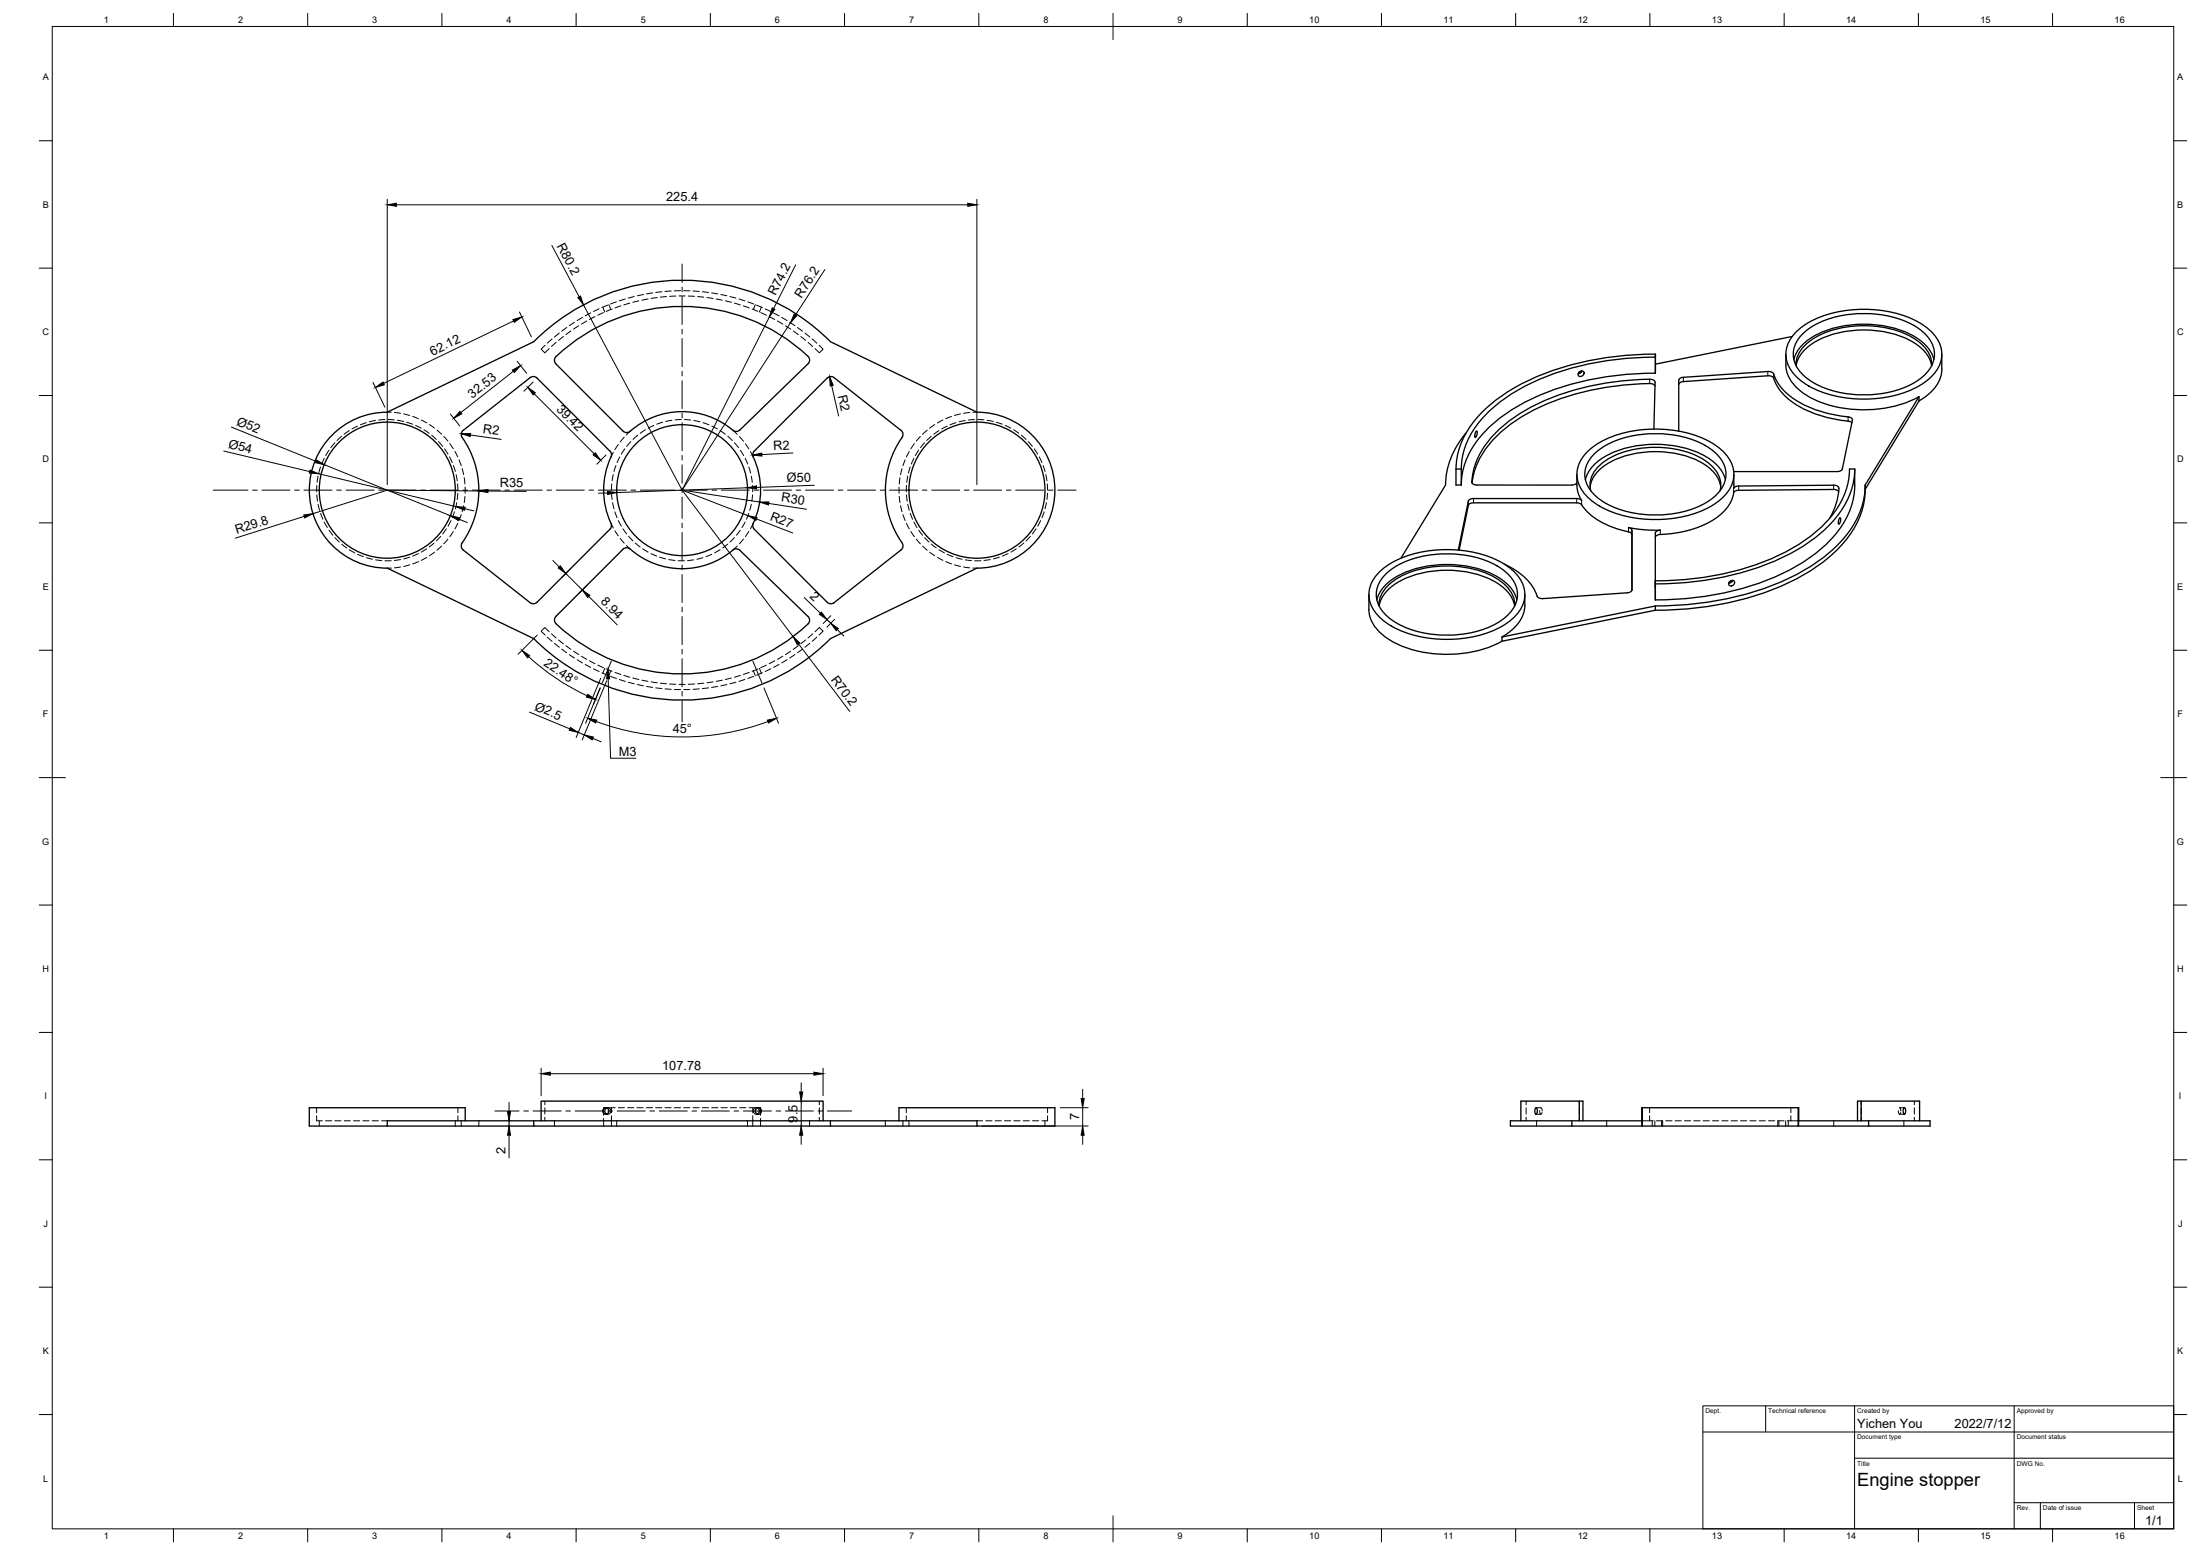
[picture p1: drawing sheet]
<svg xmlns="http://www.w3.org/2000/svg" width="841mm" height="594mm" viewBox="0 0 841 594" stroke-linecap="round" stroke-linejoin="round" font-family="sans-serif">
<!-- layer: Hidden -->
<g fill="none" stroke="#000" stroke-width=".38">
<path d="M225.8 119.5l-2.1 1.2M229 118l-2.1 1M230.4 117.3l.8 1.9M230.7 119.4l-2.2 1M232.3 116.6l-2.2 .9M232.7 116.4l.8 1.8M234 118.1l-2.2 .8M235.6 115.3l-2.2 .8M237.3 116.9l-2.2 .7M239 114.2l-2.2 .7M240.8 115.8l-2.3 .7M242.5 113.3l-2.3 .6"/>
<path d="M244.2 114.9l-2.3 .6M246 112.5l-2.4 .5M247.7 114.2l-2.3 .5M249.5 111.9l-2.4 .4M251.2 113.7l-2.3 .3M253 111.5l-2.3 .2M254.8 113.3l-2.4 .2M256.6 111.2l-2.4 .2M258.4 113.1l-2.4 .1M259.6 113.1h2.3M260.2 111.1h-2.4M261.4 111.1h2.3"/>
<path d="M263.1 113.1l2.4 .1M264.9 111.2l2.4 .2M266.7 113.3l2.4 .2M268.5 111.5l2.3 .2M270.3 113.7l2.3 .3M272 111.9l2.4 .4M273.8 114.2l2.3 .5M275.5 112.5l2.4 .5M277.3 114.9l2.3 .6M279 113.3l2.3 .6M280.8 115.8l2.2 .7M282.5 114.2l2.3 .7"/>
<path d="M284.2 116.9l2.2 .7M285.9 115.3l2.2 .9M287.5 118.1l2.2 .8M288.8 116.4l-.8 1.8M289.2 116.6l2.2 .9M290.8 119.4l2.2 1M291.1 117.3l-.8 1.9M292.5 118l2.2 1M295.7 119.6l2.1 1.1M208.4 131.9l-1.5 1.5 1.4 1.4 1.7-1.6M211 129.5l-1.7 1.6M212.6 130.8l-1.8 1.6"/>
<path d="M213.8 127.2l-1.9 1.5M215.4 128.6l-1.9 1.4M216.7 125.1l-2 1.4M218.3 126.4l-2 1.4M219.6 123.1l-2 1.3M221.2 124.5l-2 1.3M222.7 121.3l-2.1 1.2M224.3 122.6l-2.1 1.2M227.5 121l-2.2 1.1M294 121l2.2 1.1M297.2 122.6l2.1 1.2M298.9 121.3l2 1.2"/>
<path d="M300.3 124.5l2 1.3M301.9 123.1l2 1.4M303.3 126.4l1.9 1.4M304.9 125.1l1.9 1.4M306.1 128.6l1.9 1.4M307.7 127.3l1.9 1.5M308.9 130.8l1.8 1.6M310.5 129.5l1.8 1.6M313.1 131.9l1.6 1.5-1.5 1.4-1.6-1.6M148 157.5h1.6M150.8 157.6l2.3 .3M154.3 158.1l2.3 .6"/>
<path d="M157.8 159.1l2.2 .9M363.7 159.1l-2.2 .9M367.2 158.1l-2.3 .6M370.7 157.6l-2.3 .3M373.5 157.5h-1.6M122.5 178.4l-.7 2.3M123.9 175.1l-.9 2.2M125.8 172l-1.3 2M128 169.2l-1.5 1.8M130.6 166.7l-1.8 1.6M133.5 164.5l-2 1.4M136.7 162.8l-2.2 1.1"/>
<path d="M140 161.5l-2.2 .8M143.6 160.6l-2.4 .6M147.1 160.3l-2.4 .2M148.3 160.3l2.4 .1M151.9 160.6l2.4 .4M155.4 161.3l2.3 .8M158.9 162.5l2.1 1.1M161 160.5l2.2 1.1M162.1 164.2l1.9 1.3M164.2 162.2l1.9 1.4M165 166.3l1.8 1.6M167 164.3l1.8 1.6"/>
<path d="M167.6 168.7l1.6 1.8M169.7 166.7l1.5 1.8M169.9 171.5l1.4 2M171.9 174.6l1 2.1M171.9 169.5l1.4 1.9M173.3 177.8l.8 2.3M173.9 172.5l1.1 2.1M175.5 175.7l.8 2.2M176.7 179l.5 2.3M234.5 172.8l-.9 1.8M235.5 177.8l-.8 2.3M236.4 169.8l-1.3 2"/>
<path d="M236.9 174.6l-1 2.1M238.6 167l-1.5 1.8M238.8 171.5l-1.3 2M240.9 164.8l-1.5 1.4M241.2 168.7l-1.6 1.8M243.8 166.3l-1.8 1.6M246.7 164.2l-1.9 1.3M249.9 162.5l-2.1 1.1M253.3 161.3l-2.2 .8M256.9 160.6l-2.4 .4M260.5 160.3l-2.4 .1M261.7 160.3l2.4 .2"/>
<path d="M265.2 160.6l2.4 .6M268.8 161.5l2.2 .8M272.1 162.8l2.2 1.1M275.3 164.5l2 1.4M278.2 166.7l1.8 1.6M280.1 164.4l1.7 1.5M280.8 169.2l1.5 1.8M282.7 166.8l1.5 1.8M283 172l1.3 2M284.9 175.1l.9 2.2M284.9 169.5l1.4 2M286.3 178.4l.7 2.3"/>
<path d="M286.9 172.5l1.1 2.1M344.8 179l-.5 2.3M346 175.7l-.8 2.2M347.6 172.5l-1.1 2.1M348 178.4l-.7 2.3M349.4 175.1l-1 2.2M349.5 169.5l-1.3 1.9M351.2 172l-1.3 2M351.9 166.8l-1.6 1.7M353.4 169.2l-1.5 1.8M354.5 164.3l-1.8 1.6M356 166.7l-1.7 1.6"/>
<path d="M357.3 162.2l-1.9 1.4M358.9 164.5l-1.9 1.4M360.4 160.5l-2 1.1M362.1 162.8l-2.1 1.1M365.5 161.5l-2.3 .8M369 160.6l-2.4 .6M372.6 160.3l-2.4 .2M373.8 160.3l2.4 .1M377.4 160.6l2.3 .4M380.9 161.3l2.3 .8M384.3 162.5l2.1 1.1M387.5 164.2l2 1.3"/>
<path d="M390.4 166.3l1.8 1.6M393.1 168.7l1.6 1.8M395.4 171.5l1.3 2M397.3 174.6l1 2.1M398.8 177.8l.7 2.3M121.1 185.5v2.4M121.1 189.1l.3 2.4M121.6 181.9l-.4 2.4M121.6 192.7l.6 2.3M122.6 196.1l.8 2.3M124 199.4l1.1 2.1M172.4 198.9l-1.1 2.1"/>
<path d="M173.7 195.5l-.8 2.3M174.4 181.3l.4 2.4M174.6 192l-.5 2.4M174.9 184.9l.1 2.4M175 199.9l-1.1 2.1M175 188.4l-.2 2.4M176.3 196.6l-.8 2.3M177.2 193.2l-.5 2.3M177.5 182.5l.2 2.4M177.8 189.6l-.3 2.4M177.8 186.1v2.3M233.6 199.9l.9 1.8"/>
<path d="M233.8 188.4l.2 2.4M233.9 184.9l-.2 2.4M234.2 192l.5 2.4M234.4 181.3l-.4 2.4M235.1 195.5l.8 2.3M236.4 198.9l1.1 2.1M284.8 199.4l-1.1 2.1M286.2 196.1l-.8 2.3M287.2 181.9l.4 2.4M287.2 192.7l-.6 2.3M287.7 185.5v2.4M287.7 189.1l-.3 2.4"/>
<path d="M288 199.9l-1.1 2.1M343.7 186.1v2.4M343.8 189.6l.2 2.4M344 182.5l-.3 2.4M344.3 193.2l.5 2.3M345.2 196.6l.8 2.3M346.5 200l1.1 2.1M346.5 185.5v2.4M346.5 189.1l.3 2.4M347 181.9l-.4 2.4M347 192.7l.6 2.3M348 196.1l.8 2.3"/>
<path d="M349.4 199.4l1.2 2.1M397.8 198.9l-1.1 2.1M399.2 195.5l-.9 2.3M399.8 181.3l.4 2.4M400 192l-.5 2.4M400.3 184.9l.2 2.4M400.4 188.4l-.2 2.4M125.8 202.6l1.4 1.9M128 205.4l1.7 1.7M130.6 207.9l1.9 1.5M133.5 210l2.1 1.2M136.7 211.8l2.2 .9"/>
<path d="M140.1 213.1l2.3 .6M143.6 213.9l2.3 .3M149.6 214.2h-2.4M149.6 217l-1.6 .1M153.1 216.6l-2.3 .3M153.1 213.8l-2.4 .3M156.6 215.8l-2.3 .6M156.6 212.9l-2.3 .6M160 211.5l-2.2 .9M160 214.6l-2.2 .8M163.1 209.7l-2.1 1.2M163.2 213l-2.1 1.1"/>
<path d="M165.9 207.5l-1.8 1.5M166.1 210.9l-1.9 1.4M168.5 204.9l-1.7 1.8M168.8 208.6l-1.8 1.6M170.6 202l-1.4 2M171.2 206l-1.5 1.8M173.3 203.1l-1.3 1.9M235.1 202.8l1.3 1.9M237.1 205.7l1.5 1.8M238.1 202l1.4 2M239.4 208.4l1.5 1.4M240.3 204.9l1.7 1.8"/>
<path d="M242.8 207.5l1.9 1.5M245.7 209.7l2.1 1.2M248.8 211.5l2.2 .9M252.2 212.9l2.3 .6M255.7 213.8l2.3 .3M259.2 214.2h2.4M265.2 213.9l-2.4 .3M268.7 213.1l-2.3 .6M272.1 211.8l-2.2 .9M275.3 210l-2.1 1.2M278.2 207.9l-1.9 1.5M280.8 205.4l-1.7 1.7"/>
<path d="M281.8 208.6l-1.7 1.6M283 202.6l-1.4 1.9M284.2 205.9l-1.5 1.8M286.3 203l-1.4 2M348.2 203.1l1.4 2M350.3 206l1.6 1.8M351.2 202.6l1.5 1.9M352.7 208.6l1.8 1.6M353.5 205.4l1.7 1.7M355.4 211l1.9 1.3M356 207.9l1.9 1.5M358.4 213l2.1 1.1"/>
<path d="M358.9 210l2.1 1.2M361.5 214.6l2.2 .8M362.1 211.8l2.2 .9M364.9 215.8l2.3 .6M365.5 213.1l2.3 .6M368.4 216.6l2.3 .3M369 213.9l2.4 .3M371.9 217l1.6 .1M375 214.2h-2.4M378.6 213.8l-2.4 .3M382.1 212.9l-2.4 .6M385.4 211.5l-2.2 .9"/>
<path d="M388.5 209.7l-2 1.2M391.4 207.5l-1.9 1.5M393.9 204.9l-1.7 1.8M396.1 202l-1.4 2M209.3 243.4l1.7 1.6M210 241.4l-1.7-1.7-1.4 1.4 1.5 1.5M210.8 242.1l1.8 1.6M211.9 245.8l1.9 1.5M213.5 244.5l1.9 1.5M214.7 248l2 1.4M216.3 246.7l1.9 1.4M217.6 250.1l2 1.3"/>
<path d="M219.2 248.8l2 1.3M220.6 252l2.1 1.3M222.2 250.7l2.1 1.2M223.7 253.9l2.1 1.1M225.3 252.5l2.2 1.1M226.9 255.5l2.1 1.1M228.5 254.1l2.2 1M230.1 257l2.2 1M231.2 255.3l-.8 1.9M231.8 255.6l2.2 .9M233.4 258.4l2.2 .8M233.5 256.3l-.8 1.8"/>
<path d="M235.1 256.9l2.2 .8M236.8 259.6l2.3 .7M238.5 258l2.2 .7M241.9 259l2.3 .6M245.4 259.9l2.3 .4M276.1 259.9l-2.3 .4M279.6 259l-2.3 .6M283 258l-2.3 .7M284.8 259.6l-2.3 .7M286.4 256.9l-2.2 .8M288 256.3l.8 1.8M288.1 258.4l-2.2 .8"/>
<path d="M289.7 255.6l-2.2 .9M290.3 255.3l.8 1.9M291.4 257l-2.2 1M293 254.1l-2.2 1M294.7 255.5l-2.2 1M296.2 252.5l-2.2 1.1M297.8 253.8l-2.1 1.2M299.3 250.7l-2.1 1.2M300.9 252l-2 1.3M302.3 248.8l-2 1.3M303.9 250.1l-2 1.3M305.2 246.7l-2 1.4"/>
<path d="M306.8 248l-1.9 1.4M308 244.5l-1.9 1.5M309.6 245.8l-1.9 1.5M310.7 242.2l-1.8 1.5M311.6 241.4l1.6-1.7 1.5 1.4-1.6 1.5M312.3 243.4l-1.8 1.6M240.2 260.6l2.3 .7M243.6 261.5l2.4 .5M247.1 262.2l2.4 .4M248.9 260.5l2.3 .4M250.7 262.8l2.3 .3M252.4 261l2.4 .2"/>
<path d="M254.2 263.2l2.4 .1M256 261.3l2.4 .1M257.8 263.4l2.4 .1M259.6 261.5h2.3M263.7 263.4l-2.3 .1M265.5 261.3l-2.4 .1M267.3 263.2l-2.4 .1M269.1 261l-2.4 .2M270.9 262.8l-2.4 .3M272.6 260.5l-2.3 .4M274.4 262.2l-2.4 .4M277.9 261.5l-2.3 .5"/>
<path d="M281.3 260.6l-2.3 .6M121 426.3v1.9h2.2M121 423.2v1.9M122 428.2v2M124.4 428.2h2.4M128 428.2h2.4M131.6 428.2h2.3M135.1 428.2h2.4M138.7 428.2h2.4M142.3 428.2h2.4M145.9 428.2h2.1M174 428.2v2"/>
<path d="M175 423.2v1.9M175 426.3v1.9M176.3 428.2v2M183 428.2v2M208.3 420.7v1.4M208.3 423.2v2.4M208.3 426.8v1.4M212 428.2v2M230.8 427.3v2.9M231.6 425.7h.7M232 423.3h.9l.6 1-.4 1.1-1.1 .2M233.7 423.2v1.9"/>
<path d="M233.7 426.3v3.9M235.2 423.2h-4.4v2.9M235.8 428.2v2M236.3 423.2h2.4M239.9 423.2h2.4M243.5 423.2h2.4M247.1 423.2h2.3M250.6 423.2h2.4M254.2 423.2h2.4M257.8 423.2h2.4M261.3 423.2h2.4M264.9 423.2h2.4"/>
<path d="M268.5 423.2h2.4M272.1 423.2h2.3M275.6 423.2h2.4M279.2 423.2h2.4M282.8 423.2h2.4M285.7 428.2v2M286.3 423.2h4.4v2.9M287.8 423.2v1.9M287.8 426.3v3.9M289.2 425.7h.7M289.5 423.3h-.9l-.6 1 .4 1.1 1.1 .2M290.7 427.3v2.9"/>
<path d="M309.5 428.2v2M313.2 420.7v1.4M313.2 423.2v2.4M313.2 426.8v1.4M338.5 428.2v2M345.2 428.2v2M346.5 423.2v1.9M346.5 426.3v1.9M347.5 428.2v2M373.5 428.2h2.1M376.9 428.2h2.3M380.4 428.2h2.4"/>
<path d="M384 428.2h2.4M387.6 428.2h2.3M391.1 428.2h2.4M394.7 428.2h2.4M399.5 428.2v2M400.5 426.3v1.9h-2.2M400.5 423.2v1.9M583.4 420.7v1.4M583.4 423.2v2.4M583.4 426.8v1.4M587.2 425.7h1.8M587.2 423.2h1.8"/>
<path d="M587.4 428.2v2M588.6 424.3v.5a.5 .5 0 0 0 .1 .7 .5 .5 0 0 0 .6 0l.2-.5M588.9 423.2l.5 .3 .2 .9M603.8 420.7v1.4M603.8 423.2v2.4M603.8 426.8v1.4M614.2 428.2v2M627.6 428.2v2M627.8 428.2h2.8M630.6 428.2h1.4M630.6 423.2v1.9M630.6 426.3v1.9"/>
<path d="M631.6 428.2v2M632.6 428.2v2M633.2 428.2h2.4M635.2 428.2v2M635.6 428.2v2M636.8 428.2h2.4M640.4 428.2h2.3M643.9 428.2h2.4M647.5 428.2h2.4M651.1 428.2h2.4M654.6 428.2h2.4M658.2 428.2h2.4"/>
<path d="M661.8 428.2h2.4M665.4 428.2h2.3M668.9 428.2h2.4M672.5 428.2h2.4M676.1 428.2h2.4M680 428.2v2M682 428.2h-2.4v2M682.6 428.2v2M683.2 428.2h1.4M683.6 428.2v2M684.6 428.2h2.8M684.6 423.2v1.9"/>
<path d="M684.6 426.3v1.9M687.6 428.2v2M701 428.2v2M711.5 420.7v1.4M711.5 423.2v2.4M711.5 426.8v1.4M725.7 424.3v.6a.45 .45 0 0 0 .1 .7 .45 .45 0 0 0 .7-.2l.1-.4M726.1 423.2l.4 .3 .2 .9M726.2 425.7h1.8M726.2 423.2h1.8M727.8 428.2v2M731.8 420.7v1.4"/>
<path d="M731.8 423.2v2.4M731.8 426.8v1.4"/>
</g>
<!-- layer: Visible -->
<g fill="none" stroke="#000" stroke-width=".51">
<path d="M212.6 136.2a2.03 2.03 0 0 0-.1 2.9l25.7 25.6 1.3 .6a4.1 4.1 0 0 0 3-1.9 30.2 30.2 0 0 1 38.1 1.2l1.4 .2 .8-.5 26.1-25.3M212.6 136.2a69.9 69.9 0 0 1 96.7 .6l.2 1.2-.6 1M632.8 136.5a107.1 107.1 0 0 0-52.4 12.5 45.7 45.7 0 0 0-19.1 18.8 26.2 26.2 0 0 0-2.7 11.4M632.8 135.3v7.3zM632.9 135.3a111.1 111.1 0 0 0-53.9 12.8 44.6 44.6 0 0 0-20.9 22.5l-1.2 5.1-.3 3.5M682.7 135.3a13.9 13.9 0 0 0 2.9 11.5 32.1 32.1 0 0 0 21.2 9.4 45.9 45.9 0 0 0 26.8-4.7M685.1 128.6l-52.3 10.5M685.8 137.4a16.8 16.8 0 0 1 10.6-10.5 42.7 42.7 0 0 1 35.5 1.7 14.7 14.7 0 0 1 7.4 8.8M686.5 139.5a12.5 12.5 0 0 1 6.9-10.2 40.3 40.3 0 0 1 38.3 0 12.5 12.5 0 0 1 6.8 10.2M686.6 139.7a15.3 15.3 0 0 1 10-10.5 40.9 40.9 0 0 1 35 1.6 13.4 13.4 0 0 1 6.8 8.9M686.8 126.6a37 37 0 0 1 24.6-8.4 40.9 40.9 0 0 1 25.5 7.2 11.7 11.7 0 0 1 4.3 14.7 24 24 0 0 1-14.9 10.5 47.6 47.6 0 0 1-34.9-3.1 15.5 15.5 0 0 1-8.7-11.5 11.8 11.8 0 0 1 4.1-9.4zM689 127.6a33.8 33.8 0 0 1 23.5-7.8 35.9 35.9 0 0 1 22.2 6.7 10.4 10.4 0 0 1 3.3 14 25.3 25.3 0 0 1-17.3 9.6 41.2 41.2 0 0 1-28.9-4.8 12.1 12.1 0 0 1-6.2-11.3 11.3 11.3 0 0 1 3.4-6.4z"/>
<path d="M742.3 135.3v5.7a14.2 14.2 0 0 1-7.4 11.4l-1.3 .8M318.9 144.3l25.5 20.1 .8 1.3a4 4 0 0 1-1.5 3.2 35.2 35.2 0 0 0 1.4 38.9v1.5l-.7 .8M318.9 144.3l-1.4-.5-1.3 .6-27.9 27.9-.5 .9a3.6 3.6 0 0 0 .8 2.9 30.3 30.3 0 0 1-.8 24.3v1l.5 .8 27.9 27.9M603.6 142.2a1.08 1.08 0 0 1 1.9-.1 1.08 1.08 0 0 1-1 1.7 .9 .9 0 0 1-1.2-.4 .9 .9 0 0 1 .3-1.2zM604.6 142.1l-1 .2M604.8 141.7l-.6 .8-.9 .3M632.7 147.5l-.9-.8a98.1 98.1 0 0 0-50.8 13 39.5 39.5 0 0 0-17.1 19.7l-1.1 5.1M632.7 146.1l-.5 17.8M632.7 146.1a1.78 1.78 0 0 0-2-1.2 97.9 97.9 0 0 0-50.5 13.6 38.1 38.1 0 0 0-16.7 20.4l-.8 5.2M632.8 142.6a107.1 107.1 0 0 0-52.4 12.5 45.7 45.7 0 0 0-19.1 18.8 26.2 26.2 0 0 0-2.7 11.4M675.8 141.9l-32.3 2.2-1.4 .6-.3 .6v19.4M675.8 143.6l-32.3 2.2-1.4 .5-.3 .6"/>
<path d="M675.8 143.6l1.2 .1 .8 .5a21.6 21.6 0 0 0 12.4 12.4 56.4 56.4 0 0 0 17.2 4.5l.6 .4M675.8 141.9l1.2 .2 .8 .4a21.6 21.6 0 0 0 12.4 12.5 49.8 49.8 0 0 0 16.3 4.3M706.5 159.3l.6 .1a1.17 1.17 0 0 1 1.1 1.1M733.6 153.2l-20.6 33.8v-1.7M733.6 151.5l-20.6 33.8M733.6 151.5v1.7M127 166.2a29.7 29.7 0 0 1 21.1-8.7l55.9-27a80.2 80.2 0 0 1 113.5 0l56 27a29.8 29.8 0 0 1 29.8 29.8 29.8 29.8 0 0 1-29.8 29.8l-56 26.9a80.2 80.2 0 0 1-113.5 0l-55.9-26.9a29.8 29.8 0 0 1-27.6-18.4 29.8 29.8 0 0 1 6.5-32.5zM556.6 179.2v6.1h2M556.6 179.2h2M558.6 179.2v6.1M560.5 165.3a31.3 31.3 0 0 0-7.9 20l-17 27.9M564.3 164.8a.33 .33 0 0 1 .5 0 .33 .33 0 0 1-.1 .5l-.2 1.2a.39 .39 0 0 1-.2 .5 .39 .39 0 0 1-.5-.1l.1-1.1z"/>
<path d="M606.9 172.5a37.2 37.2 0 0 1 24.8-8.6 41.1 41.1 0 0 1 25.7 7.4 11.8 11.8 0 0 1 4.2 14.7 24.1 24.1 0 0 1-14.9 10.6 47.8 47.8 0 0 1-35.1-3.2 15.6 15.6 0 0 1-8.7-11.5 11.9 11.9 0 0 1 4-9.4zM609.3 173.5a33.8 33.8 0 0 1 23.5-7.8 35.9 35.9 0 0 1 22.2 6.7 10.4 10.4 0 0 1 3.3 14 25.3 25.3 0 0 1-17.3 9.6 41.2 41.2 0 0 1-28.9-4.8 12.1 12.1 0 0 1-6.2-11.3 11.3 11.3 0 0 1 3.4-6.4zM704.3 179.1l-.5 .7-1.5 .4h-39.5M708.1 160.5l-3.8 18.6M709 179.2a33.8 33.8 0 0 1-2.7 17.8 46.9 46.9 0 0 1-19.6 19.3 110 110 0 0 1-53.9 12.9M709 179.2h-2a30.4 30.4 0 0 1-10.1 21.5 76.1 76.1 0 0 1-35.2 17.8 122.6 122.6 0 0 1-28.9 3.4M709 179.2a31.7 31.7 0 0 1-11.1 22.9 81.9 81.9 0 0 1-39.5 18.4 127.8 127.8 0 0 1-25.6 2.6M561.3 191.5l-3.8 18.6M561.3 193.1l-3.5 17.1M561.3 193.1l.9-.8 1.1-.2h39.5l1.3 .3a28.1 28.1 0 0 0 18.5 10.8l1 .5 .3 .6M562.6 184.1a1.72 1.72 0 0 0 2 1.2h36.3l1-.2 .9-.7M602.8 181.2v4.1"/>
<path d="M602.8 185.3a11 11 0 0 0 1.8 5.9l-.9-.6-.9-.1h-39.5l-1.1 .1-.9 .9M606.1 183.3a16.8 16.8 0 0 1 10.6-10.5 42.7 42.7 0 0 1 35.5 1.6 14.7 14.7 0 0 1 7.4 8.9M607.9 186.1a14.2 14.2 0 0 1 9.3-10.4 39.2 39.2 0 0 1 34.2 1.6 12.4 12.4 0 0 1 6.4 8.8M608.1 187.5a10.5 10.5 0 0 1 5.1-11.1 38.2 38.2 0 0 1 30-4.2 20.8 20.8 0 0 1 13.8 9.4 8.6 8.6 0 0 1 .6 5.9M662.8 181.2v4.1M662.8 185.3l-.1 1.4 .9-.8 1.1-.2 36.3-.3M701 185.3a1.74 1.74 0 0 1 2 1.2 25.3 25.3 0 0 1-3.4 11.4M702.9 187.8l-.6-.5-1.3-.3-36.3 .3-1.1 .2-.7 .5a15.5 15.5 0 0 1-8.3 10.8 46.8 46.8 0 0 1-21 5.6l-.8 .9M703.3 198a.33 .33 0 0 1 .5 0 .33 .33 0 0 1-.1 .5l-.3 1.1a.39 .39 0 0 1-.1 .6 .39 .39 0 0 1-.5-.2v-1.1zM713 185.3a32.8 32.8 0 0 1-10.9 23.3 82.2 82.2 0 0 1-38 19.3 132.5 132.5 0 0 1-31.3 3.6M713 186.9a32.8 32.8 0 0 1-10.9 23.4 82.2 82.2 0 0 1-38 19.2 132.5 132.5 0 0 1-31.3 3.6M177.1 210.1l25.6 20.1 1.3 .5 1.3-.6"/>
<path d="M177.1 210.1l-.8-1.3a4 4 0 0 1 1.5-3.2 35.2 35.2 0 0 0-1.4-38.9l.1-1.5 .6-.8 25.6-20.1 1.3-.5 1.3 .6 27.9 27.9 .5 .9a3.6 3.6 0 0 1-.8 2.9 30.3 30.3 0 0 0 .8 24.3v1l-.5 .8-27.9 27.9M344.4 210.1l-25.5 20.1M527.4 218.4a37 37 0 0 1 24.6-8.4 40.9 40.9 0 0 1 25.5 7.2 11.7 11.7 0 0 1 4.2 14.7 24 24 0 0 1-14.8 10.5 47.6 47.6 0 0 1-34.9-3.1 15.5 15.5 0 0 1-8.7-11.5 11.8 11.8 0 0 1 4.1-9.4zM529.6 219.4a33.8 33.8 0 0 1 23.5-7.8 35.9 35.9 0 0 1 22.2 6.7 10.4 10.4 0 0 1 3.3 14 25.3 25.3 0 0 1-17.3 9.6 41.2 41.2 0 0 1-28.9-4.8 12.1 12.1 0 0 1-6.2-11.3 11.3 11.3 0 0 1 3.4-6.4zM575 215.5a21.9 21.9 0 0 1 12.8 12.6l.8 .5 1.2 .1 32.3-2.2M212.6 238.3a2.01 2.01 0 0 1-.1-2.8l25.7-25.7 1.3-.6a4 4 0 0 1 3 1.9 30.1 30.1 0 0 0 38.1-1.2l1.4-.2 .8 .5 26.1 25.3a1.96 1.96 0 0 1 0 2.9M212.6 238.3a70.2 70.2 0 0 0 96.3 .1M316.2 230.1l1.3 .6 1.4-.5M523.3 227.1a19.8 19.8 0 0 0 .7 9.5 21.1 21.1 0 0 0 13.7 10.9 47.4 47.4 0 0 0 36.5-2.5M526.4 229.2a16.8 16.8 0 0 1 10.6-10.5 42.7 42.7 0 0 1 35.4 1.7 14.7 14.7 0 0 1 7.5 8.8M527.1 231.3a12.5 12.5 0 0 1 6.9-10.2 40.3 40.3 0 0 1 38.3 0 12.5 12.5 0 0 1 6.8 10.2M527.2 231.5a15.3 15.3 0 0 1 10-10.5 40.9 40.9 0 0 1 35 1.6 13.4 13.4 0 0 1 6.8 8.9"/>
<path d="M582.9 227.1a16.5 16.5 0 0 1-.8 8.2 17.6 17.6 0 0 1-7.9 8M632.8 221.9v7.3v-25.5l.8-.9 1.1-.3-6.7-.1-5.4-.9 1 .6 .3 .5v22.8l-.7 .8-1.1 .3M632.8 224.6h.1M661.1 222.3a1.01 1.01 0 0 1 1.3-.6 1.01 1.01 0 0 1 .5 1.4 1.02 1.02 0 0 1-1.4 .8 1.02 1.02 0 0 1-.4-1.6zM662.2 222l-1.1 .3M662.3 221.7l-.7 .9-.8 .2M574.2 243.3l58.6-11.8v1.6l-58.6 11.9M574.2 243.3v1.7M148 430.2h56M177.8 428.2v-5h-59.6v7h29.8v-2h225.5v2h29.8v-7h-59.6v5M204 428.2v2h113.5M206.9 428.2v-7.5h107.8v7.5"/>
<path d="M232 423.3l-.6 .4-.2 .6 .2 .9 .6 .4M289.5 423.3l.6 .4 .2 .6-.2 .9-.6 .4M317.5 428.2v2h56M581.4 428.2v-7.5h22.3v7.5M587 423.3a1.35 1.35 0 0 1 .5 2.1 .45 .45 0 0 1-.6 .2 .45 .45 0 0 1-.1-.7zM600.9 428.2v2h26.9M603.7 420.7h1.4v7.5M627.8 423.2h-.2v5M627.8 428.2h-50.4v2h23.5M627.8 423.2h59.6M627.8 428.2v2h59.6v-2M627.8 423.2v5"/>
<path d="M687.4 423.2h.2v5M687.4 428.2h50.4v2h-23.5v-2M687.4 430.2h26.9M687.4 423.2v5M711.5 428.2v-7.5h22.3v7.5M711.5 420.7h-1.4v7.5M727.8 423.3a1.35 1.35 0 0 1 .5 2.1 .41 .41 0 0 1-.5 .2 .41 .41 0 0 1-.2-.6z"/>
<circle cx="148.1" cy="187.3" r="26"/>
<circle cx="260.8" cy="187.3" r="25"/>
<circle cx="373.5" cy="187.3" r="26"/>
<circle cx="231.6" cy="424.5" r="1.21"/>
<circle cx="289.9" cy="424.4" r="1.21"/>
</g>
<!-- layer: Visible Narrow -->
<g fill="none" stroke="#000" stroke-width=".38">
<path d="M630.7 144.9v1.6M643.5 144.2v1.6M675.8 141.9v1.7M678 142.9v1.6M706.5 159.3v1.6M561.3 191.5v1.6M562.6 184.1v.1M563.3 190.5v1.6M602.7 190.5v1.6M604.6 191.2v1.7M662.7 186.7v1.7M664.7 185.7v1.6"/>
<path d="M701 185.4v1.6M557.5 210.1v.1M622.6 201.5v1.7M623.9 202.6v1.7M634.7 202.6v1.6"/>
</g>
<!-- layer: Border -->
<g fill="none" stroke="#000" stroke-width=".38">
<path d="M20 10.1h811v574h-811zM66.3 5.1v5M117.6 5.1v5M168.9 5.1v5M220.2 5.1v5M271.5 5.1v5M322.9 5.1v5M374.2 5.1v5M425.5 5.1v10M476.8 5.1v5M528.1 5.1v5M579.4 5.1v5"/>
<path d="M630.7 5.1v5M682.1 5.1v5M733.4 5.1v5M784.7 5.1v5M15 53.8h5M831 53.8h5M15 102.4h5M831 102.4h5M15 151.1h5M831 151.1h5M15 199.8h5M831 199.8h5"/>
<path d="M15 248.4h5M831 248.4h5M15 297.1h10M826 297.1h10M15 345.8h5M831 345.8h5M15 394.4h5M831 394.4h5M15 443.1h5M831 443.1h5M15 491.8h5M831 491.8h5"/>
<path d="M15 540.4h5M831 540.4h5M425.5 579.1v10M66.3 584.1v5M117.6 584.1v5M168.9 584.1v5M220.2 584.1v5M271.5 584.1v5M322.9 584.1v5M374.2 584.1v5M476.8 584.1v5M528.1 584.1v5"/>
<path d="M579.4 584.1v5M630.7 584.1v5M682.1 584.1v5M733.4 584.1v5M784.7 584.1v5"/>
</g>
<!-- layer: TitleBlock -->
<path d="M651 537.1h180v47h-180zM675 537.1v10M709 537.1v47M770 537.1v47M651 547.1h180M709 557.1h122M770 574.1h61M780 574.1v10M816 574.1v10" fill="none" stroke="#000" stroke-width=".38"/>
<!-- layer: Center Lines -->
<g fill="none" stroke="#000" stroke-width=".38">
<path d="M260.8 100.9v7M260.8 109.7v1.8M260.8 113.3v10.7M260.8 125.8v1.7M260.8 129.3v10.8M260.8 141.8v1.8M260.8 145.4v10.7M260.8 157.9v1.8M260.8 161.5v10.7M260.8 174v1.8M260.8 177.6v7M81.5 187.3h13.3"/>
<path d="M96.6 187.3h1.7M100.1 187.3h10.7M112.6 187.3h1.8M116.2 187.3h10.7M128.7 187.3h1.8M132.3 187.3h10.7M144.8 187.3h1.8M148.4 187.3h10.7M160.8 187.3h1.8M164.4 187.3h10.7M176.9 187.3h1.8M180.5 187.3h10.7"/>
<path d="M193 187.3h1.8M196.6 187.3h10.7M209.1 187.3h1.8M212.6 187.3h10.8M225.1 187.3h1.8M228.7 187.3h10.7M241.2 187.3h1.8M244.8 187.3h13.3M259.9 187.3h1.7M260.8 186.4v1.8M260.8 189.9v8.1M260.8 199.8v1.8"/>
<path d="M263.4 187.3h7M272.2 187.3h1.8M275.8 187.3h10.7M288.3 187.3h1.8M291.8 187.3h10.8M304.4 187.3h1.7M307.9 187.3h10.7M320.4 187.3h1.8M324 187.3h10.7M336.5 187.3h1.8M340.1 187.3h10.7M352.6 187.3h1.8"/>
<path d="M356.2 187.3h10.7M368.6 187.3h1.8M372.2 187.3h10.7M384.7 187.3h1.8M388.3 187.3h10.7M400.8 187.3h1.8M404.4 187.3h7M260.8 203.4v10.7M260.8 215.9v1.8M260.8 219.5v10.7M260.8 232v1.8M260.8 235.6v10.7"/>
<path d="M233.7 252.6l-3.4 8.3M260.8 248.1v1.7M260.8 251.6v10.8M287.8 252.6l3.5 8.3M260.8 264.1v1.8M260.8 267.7v8.1M189.2 424.4h9.2M200.2 424.4h1.8M203.8 424.4h10.7M216.3 424.4h1.8M219.9 424.4h10.7M232.4 424.4h1.8"/>
<path d="M235.9 424.4h10.8M248.5 424.4h1.7M252 424.4h10.7M264.5 424.4h1.8M268.1 424.4h10.7M280.6 424.4h1.8M284.2 424.4h10.7M296.7 424.4h1.7M300.2 424.4h10.8M312.7 424.4h1.8M316.3 424.4h9.3"/>
</g>
<!-- layer: Dimensions -->
<g fill="none" stroke="#000" stroke-width=".38">
<path d="M148 76.2v109M151.6 78.2h218.4M373.4 76.2v109M211 93.8l10.4 19.6M198.6 119.2l4.5 9.5M223.1 116.5l37.7 70.8M304.2 101.2l-8.5 16.7M315.3 103l-11.2 17.4M196.3 122.6l-49.6 23.9M197.7 138l3.6 4.6M294.2 121l-33.4 66.3M302.2 123.3l-41.4 64"/>
<path d="M142.6 146.1l4.5 9.5M172.1 158.2l3.7 4.6M196.3 141.8l-20.1 15.8M203.8 145.9l-3.5 3.6M204.2 150.5l23 22.9M317.9 147.3l2.7 11.6M85.5 172.3l32.9 7.9M88.5 163.2l32.2 13M124 177.5l48.1 19.5M179.8 166.2l11.8 1.7M231.7 173.8l-3.6 3.5M303.1 173.1l-11.8 .6"/>
<path d="M116.3 197.3l-26.3 8.3M121.8 181l52.5 12.5M175.4 198.3l3.2 1.3M177.7 194.4l3.4 .8M183 187.6l-35-.3-28.4 9M186.5 187.6l14.7 .1M232.3 188.3l-3.5 .1M260.8 187.3l42.4 55.9M260.8 187.3l29.6 4.5M260.8 187.3l25.1 9.7M285.7 186.3l-49.9 1.9M289.2 198.3l13.9 5.3"/>
<path d="M293.9 192.3l14.4 2.3M311.3 185.4l-22.1 .8M211.3 214.1l2.5 2.5M216.3 219.1l6.3 6.3M218.1 217.2l-3.3 3.4M224.5 223.6l-3.4 3.3M225.1 227.9l10.9 10.9M307.4 228.3l6.2 6M316.1 236.7l1.5 1.4M317.6 235.2l-2.9 3M319 236.6l-2.9 3M202.1 250.9a86.6 86.6 0 0 0 22.3 14.9"/>
<path d="M205.4 242.6l-7.3 7.4M229.6 259.1l-9.3 22.6M305.3 246l19.5 25.8M320.1 240.6l2.5 2.4M202.4 272.1l15.4 6.4M221.1 279.8l2.3 1M227.9 275.7a94.3 94.3 0 0 0 65.7 0M229.4 262.8l-5.5 13.5M231.9 260.1l-9.3 22.6M292.1 262.8l5.5 13.5M226.6 282.1l3.2 1.3M206.9 408.1v10.5"/>
<path d="M210.4 410.2h100.7M306.3 413.7v3.5M314.6 408.1v10.5M413.9 416.2v3.5M194.6 421.2v3.5M194.6 428.2v2M194.6 433.7v8.6M306.3 420.7v9.5M306.3 433.7v3.5M375.5 430.2h40.5M405.3 423.2h10.7M413.9 423.2v7"/>
<path d="M413.9 433.7v3.5"/>
</g>
<g fill="#000" stroke="#000" stroke-width=".38">
<path d="M148 78.2l3.6-.5v1.1zM370 77.7l3.4 .5-3.4 .6zM220.9 113.7l1-.6 1.2 3.4zM295.2 117.6l1 .5-2 2.9zM196.1 122.1l3.4-1-2.9 2zM303.6 120.1l1 .6-2.4 2.6zM143.5 148l2.9-2 .5 1zM175.8 157.2l.8 .9-3.2 1.7zM195.9 141.4l3.1-1.7-2.4 2.6zM201.8 148l2.8 2-.8 .9zM317.2 143.9l1.3 3.3-1.1 .3zM118.5 179.6l3.3 1.4-3.5-.3z"/>
<path d="M120.9 175.7l3.1 1.8-3.5-.7zM176.3 165.7l3.6-.1-.2 1.2zM227.6 173l2 2.9-2.9-2.1zM287.8 173.9l3.4-.8 .1 1.2zM116.1 196.7l3.5-.4-3.1 1.6zM172.1 197l3.5 .8-.4 1.1zM174.3 193.5l3.5 .3-.2 1.1zM183 187.6l3.5-.6v1.2zM232.2 187.7l3.6 .5-3.5 .7zM285.7 186.3l3.5-.7v1.2zM285.9 197l3.5 .7-.4 1.1zM290.4 191.8h3.5l-.1 1.1z"/>
<path d="M214.2 216.2l2.1 2.9-2.9-2.1zM222.6 225.4l2.9 2-.8 .9zM314 233.9l2.1 2.8-2.9-2zM199.6 248.5l2.9 2-.8 .8zM303.2 243.2l2.5 2.4-.9 .8zM317.6 238.1l2.9 2-.8 .9zM218.1 277.9l3 1.9-3.5-.8zM224.7 265.3l2.9 1.9-3.4-.8zM224.7 274.4l3.4 .7-.4 1.1zM293.4 275.1l3.4-.7-3 1.8zM223.4 280.8l3.4 .8-.4 1zM206.9 410.2l3.5-.6v1.2z"/>
<path d="M305.7 417.2h1.2l-.6 3.5zM311.1 409.6l3.5 .6-3.5 .6zM413.3 419.7h1.2l-.6 3.5zM194 424.7h1.2l-.6 3.5zM194.6 430.2l.6 3.5h-1.2zM306.3 430.2l.6 3.5h-1.2zM413.9 430.2l.6 3.5h-1.2z"/>
</g>
<!-- layer: Annotations -->
<path d="M232.4 255.8l.7 3.5h-1.2z" fill="#000" stroke="#000" stroke-width=".38"/>
<path d="M232.5 259.3l.9 30.4h9.7" fill="none" stroke="#000" stroke-width=".38"/>
<text font-size="7" x="710" y="567.6">Engine stopper</text>
<g font-size="4.9">
<text x="254.7" y="76.8">225.4</text>
<text x="212.7" y="94" transform="rotate(62 212.7 94)">R80.2</text>
<text x="296.5" y="113.2" transform="rotate(-63 296.5 113.2)">R74.2</text>
<text x="306.4" y="114.1" transform="rotate(-57 306.4 114.1)">R76.2</text>
<text x="165.4" y="135.9" transform="rotate(-26 165.4 135.9)">62.12</text>
<text x="180.5" y="152.4" transform="rotate(-38 180.5 152.4)">32.53</text>
<text x="320.3" y="151.4" transform="rotate(77 320.3 151.4)">R2</text>
<text x="212.4" y="156.6" transform="rotate(45 212.4 156.6)">39.42</text>
<text x="90.1" y="162.2" transform="rotate(22 90.1 162.2)">Ø52</text>
<text x="184.5" y="165.4" transform="rotate(8 184.5 165.4)">R2</text>
<text x="87.1" y="171.1" transform="rotate(13 87.1 171.1)">Ø54</text>
<text x="295.7" y="172" transform="rotate(-3 295.7 172)">R2</text>
<text x="300.8" y="184.2" transform="rotate(-2 300.8 184.2)">Ø50</text>
<text x="191.1" y="186.2">R35</text>
<text x="298.6" y="191.6" transform="rotate(9 298.6 191.6)">R30</text>
<text x="90.5" y="203.9" transform="rotate(-18 90.5 203.9)">R29.8</text>
<text x="294.1" y="198.7" transform="rotate(21 294.1 198.7)">R27</text>
<text x="229.4" y="230.2" transform="rotate(45 229.4 230.2)">8.94</text>
<text x="309.3" y="228.1" transform="rotate(44 309.3 228.1)">2</text>
<text x="207.6" y="254.1" transform="rotate(34 207.6 254.1)">22.48°</text>
<text x="317.4" y="259.6" transform="rotate(53 317.4 259.6)">R70.2</text>
<text x="204.1" y="271.1" transform="rotate(23 204.1 271.1)">Ø2.5</text>
<text x="257.2" y="280.1">45°</text>
<text x="236.6" y="289">M3</text>
<text x="253.1" y="408.7">107.78</text>
<text x="304.8" y="428.9" transform="rotate(-90 304.8 428.9)">9.5</text>
<text x="412.5" y="428" transform="rotate(-90 412.5 428)">7</text>
<text x="193.2" y="441.1" transform="rotate(-90 193.2 441.1)">2</text>
<text x="710" y="545.6">Yichen You</text>
<text x="747.2" y="545.6">2022/7/12</text>
<text x="820.1" y="582.7">1/1</text>
</g>
<g font-size="3.5">
<text x="39.7" y="8.9">1</text>
<text x="91" y="8.9">2</text>
<text x="142.3" y="8.8">3</text>
<text x="193.6" y="8.9">4</text>
<text x="244.9" y="8.8">5</text>
<text x="296.2" y="8.8">6</text>
<text x="347.6" y="8.8">7</text>
<text x="398.9" y="8.8">8</text>
<text x="450.2" y="8.8">9</text>
<text x="500.5" y="8.8">10</text>
<text x="551.8" y="8.9">11</text>
<text x="603.1" y="8.9">12</text>
<text x="654.5" y="8.8">13</text>
<text x="705.8" y="8.9">14</text>
<text x="757.1" y="8.8">15</text>
<text x="808.4" y="8.8">16</text>
<text x="16.3" y="30.7">A</text>
<text x="832.3" y="30.7">A</text>
<text x="16.3" y="79.3">B</text>
<text x="832.3" y="79.3">B</text>
<text x="16.2" y="128">C</text>
<text x="832.2" y="128">C</text>
<text x="16.2" y="176.7">D</text>
<text x="832.2" y="176.7">D</text>
<text x="16.3" y="225.4">E</text>
<text x="832.3" y="225.4">E</text>
<text x="16.4" y="274">F</text>
<text x="832.4" y="274">F</text>
<text x="16.1" y="322.7">G</text>
<text x="832.1" y="322.7">G</text>
<text x="16.2" y="371.3">H</text>
<text x="832.2" y="371.3">H</text>
<text x="17" y="420">I</text>
<text x="833" y="420">I</text>
<text x="16.6" y="468.7">J</text>
<text x="832.6" y="468.7">J</text>
<text x="16.3" y="517.3">K</text>
<text x="832.3" y="517.3">K</text>
<text x="16.5" y="566">L</text>
<text x="832.5" y="566">L</text>
<text x="39.7" y="587.8">1</text>
<text x="91" y="587.8">2</text>
<text x="142.3" y="587.8">3</text>
<text x="193.6" y="587.8">4</text>
<text x="244.9" y="587.8">5</text>
<text x="296.2" y="587.8">6</text>
<text x="347.6" y="587.8">7</text>
<text x="398.9" y="587.8">8</text>
<text x="450.2" y="587.8">9</text>
<text x="500.5" y="587.8">10</text>
<text x="551.8" y="587.8">11</text>
<text x="603.1" y="587.8">12</text>
<text x="654.5" y="587.8">13</text>
<text x="705.8" y="587.8">14</text>
<text x="757.1" y="587.8">15</text>
<text x="808.4" y="587.8">16</text>
</g>
<g font-size="2.5">
<text x="652" y="539.9">Dept.</text>
<text x="676" y="539.9">Technical reference</text>
<text x="710" y="539.9">Created by</text>
<text x="771" y="539.9">Approved by</text>
<text x="710" y="549.9">Document type</text>
<text x="771" y="549.9">Document status</text>
<text x="710" y="559.9">Title</text>
<text x="771" y="559.9">DWG No.</text>
<text x="771" y="576.9">Rev.</text>
<text x="781" y="576.9">Date of issue</text>
<text x="817" y="576.9">Sheet</text>
</g>
</svg>
